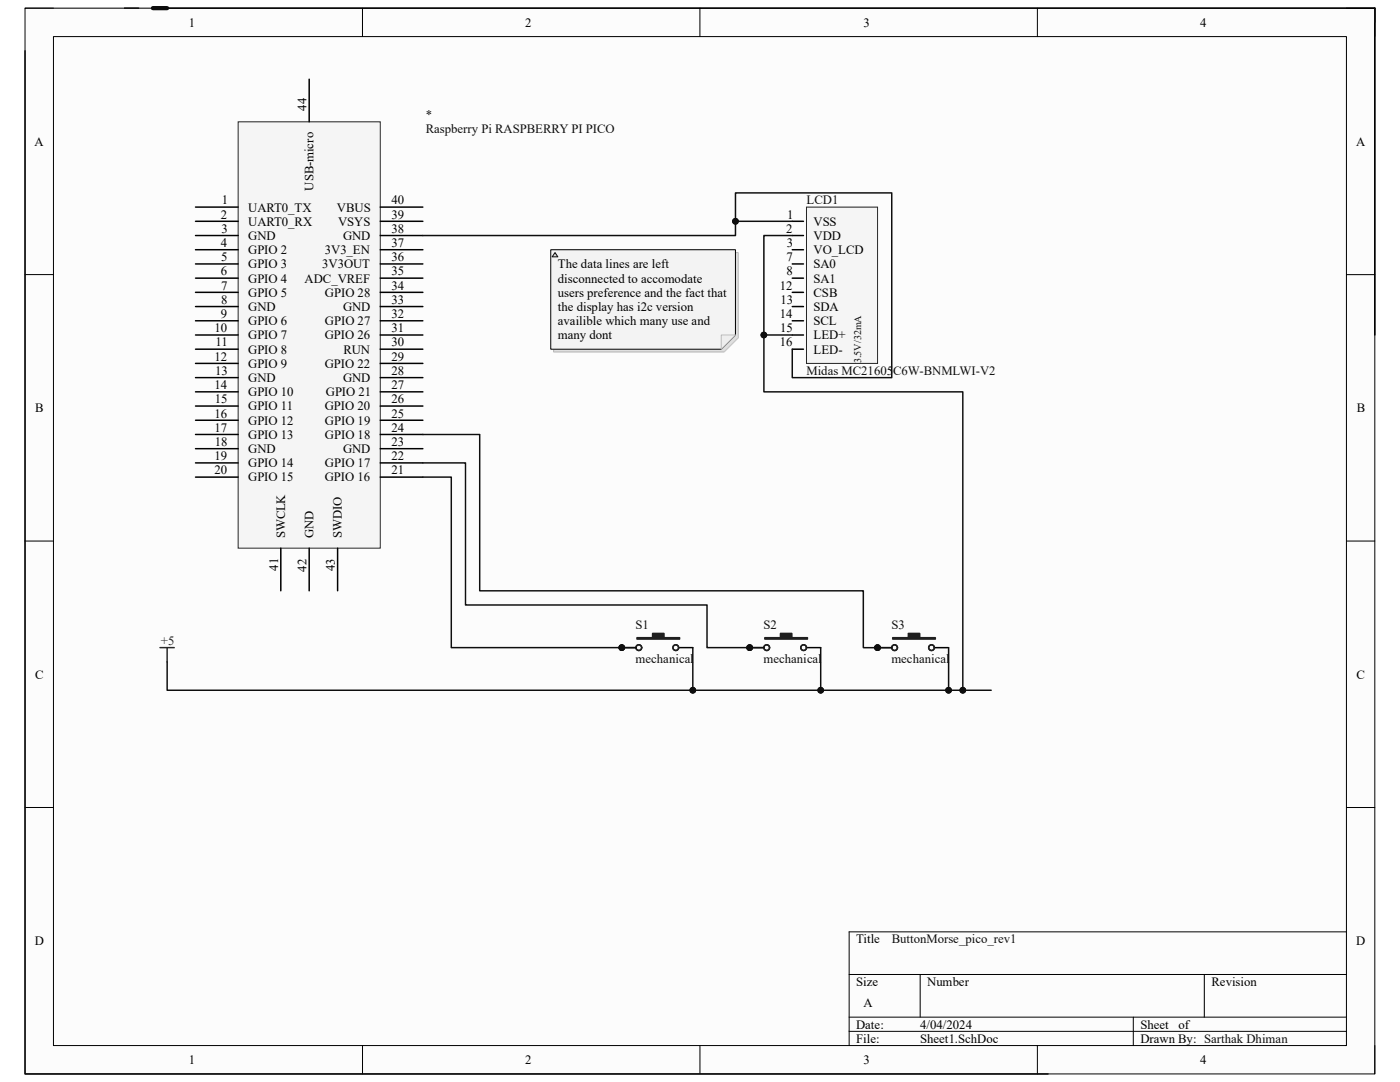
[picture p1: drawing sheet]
<svg xmlns="http://www.w3.org/2000/svg" width="279mm" height="216mm" viewBox="0 0 279 216" stroke-linecap="round" stroke-linejoin="round" font-family="sans-serif">
<path d="M5 1.6h269.4v212.7h-269.4z" fill-rule="evenodd" fill="#fcfcfc"/>
<path d="M5 1.6h269.4v212.7h-269.4z" fill="none" stroke="#000" stroke-width=".2"/>
<path d="M10.7 7.3h258v201.3h-258z" fill-rule="evenodd" fill="#fcfcfc"/>
<g fill="none" stroke="#000" stroke-width=".2">
<path d="M5 1.6h5.7M10.7 7.3h258v201.3h-258zM72.3 1.6v5.7M139.7 1.6v5.7M207 1.6v5.7M268.7 1.6h5.7v5.7M5 54.8h5.7M268.7 54.8h5.7M5 108h5.7M268.7 108h5.7M5 161.1h5.7M268.7 161.1h5.7"/>
<path d="M169.5 194.4h99.2M183.6 194.4v8.6M240.3 194.4v8.6M268.7 185.9h-99.2v22.7M72.3 208.6v5.7M139.7 208.6v5.7M169.5 203h99.2M169.5 205.8h99.2M207 208.6v5.7M226.2 203v5.6M274.4 208.6v5.7"/>
</g>
<path d="M47.5 24.3h28.4v85.1h-28.4z" fill-rule="evenodd" fill="#f5f5f5"/>
<path d="M47.5 24.3h28.4v85.1h-28.4z" fill="none" stroke="#262626" stroke-width=".2"/>
<g fill="none" stroke="#000" stroke-width=".3">
<path d="M33.4 1.6h241v65.2M61.7 15.8v8.5M39 41.3h8.5M39 44.2h8.5M39 47h8.5M39 49.8h8.5M39 52.7h8.5M39 55.5h8.5M39 58.3h8.5M75.9 41.3h8.5M75.9 44.2h8.5M75.9 47h8.5"/>
<path d="M75.9 49.8h8.5M75.9 52.7h8.5M75.9 55.5h8.5M75.9 58.3h8.5M39 61.2h8.5M39 64h8.5M39 66.8h8.5M39 69.7h8.5M39 72.5h8.5M39 75.4h8.5M39 78.2h8.5M75.9 61.2h8.5"/>
<path d="M75.9 64h8.5M75.9 66.8h8.5M75.9 69.7h8.5M75.9 72.5h8.5M75.9 75.4h8.5M75.9 78.2h8.5M39 81h8.5M39 83.9h8.5M39 86.7h8.5M39 89.5h8.5M39 92.4h8.5M39 95.2h8.5"/>
<path d="M75.9 81h8.5M75.9 83.9h8.5M75.9 86.7h8.5M75.9 89.5h8.5M75.9 92.4h8.5M75.9 95.2h8.5M56 109.4v8.5M61.7 109.4v8.5M67.4 109.4v8.5"/>
</g>
<circle cx="124.1" cy="129.2" r=".57" fill="#0e0e0e"/>
<circle cx="124.1" cy="129.2" r=".57" fill="none" stroke="#0e0e0e" stroke-width=".2"/>
<path d="M124.1 129.2h2.8" fill="none" stroke="#000" stroke-width=".3"/>
<circle cx="124.1" cy="129.2" r=".57" fill="#0e0e0e"/>
<circle cx="124.1" cy="129.2" r=".57" fill="none" stroke="#0e0e0e" stroke-width=".2"/>
<path d="M135.4 129.2h2.9" fill="none" stroke="#000" stroke-width=".3"/>
<path d="M127.1 127.2h3.1v-.8h2.3v.8h3.1v.3h-8.5z" fill-rule="evenodd" fill="#1c1c1c"/>
<g fill="none" stroke="#1c1c1c" stroke-width=".3">
<path d="M127.1 127.2h3.1v-.8h2.3v.8h3.1v.3h-8.5z"/>
<circle cx="127.5" cy="129.2" r=".57"/>
<circle cx="134.9" cy="129.2" r=".57"/>
</g>
<circle cx="149.6" cy="129.2" r=".57" fill="#0e0e0e"/>
<circle cx="149.6" cy="129.2" r=".57" fill="none" stroke="#0e0e0e" stroke-width=".2"/>
<path d="M149.6 129.2h2.8" fill="none" stroke="#000" stroke-width=".3"/>
<circle cx="149.6" cy="129.2" r=".57" fill="#0e0e0e"/>
<circle cx="149.6" cy="129.2" r=".57" fill="none" stroke="#0e0e0e" stroke-width=".2"/>
<path d="M161 129.2h2.8" fill="none" stroke="#000" stroke-width=".3"/>
<path d="M152.6 127.2h3.2v-.8h2.2v.8h3.1v.3h-8.5z" fill-rule="evenodd" fill="#1c1c1c"/>
<g fill="none" stroke="#1c1c1c" stroke-width=".3">
<path d="M152.6 127.2h3.2v-.8h2.2v.8h3.1v.3h-8.5z"/>
<circle cx="153" cy="129.2" r=".57"/>
<circle cx="160.4" cy="129.2" r=".57"/>
</g>
<circle cx="175.1" cy="129.2" r=".57" fill="#0e0e0e"/>
<circle cx="175.1" cy="129.2" r=".57" fill="none" stroke="#0e0e0e" stroke-width=".2"/>
<path d="M175.1 129.2h2.9" fill="none" stroke="#000" stroke-width=".3"/>
<circle cx="175.1" cy="129.2" r=".57" fill="#0e0e0e"/>
<circle cx="175.1" cy="129.2" r=".57" fill="none" stroke="#0e0e0e" stroke-width=".2"/>
<path d="M186.5 129.2h2.8" fill="none" stroke="#000" stroke-width=".3"/>
<path d="M178.2 127.2h3.1v-.8h2.2v.8h3.2v.3h-8.5z" fill-rule="evenodd" fill="#1c1c1c"/>
<g fill="none" stroke="#1c1c1c" stroke-width=".3">
<path d="M178.2 127.2h3.1v-.8h2.2v.8h3.2v.3h-8.5z"/>
<circle cx="178.5" cy="129.2" r=".57"/>
<circle cx="185.9" cy="129.2" r=".57"/>
</g>
<path d="M31.9 129.2h2.9M33.4 129.2v2.9" fill="none" stroke="#262626" stroke-width=".3"/>
<path d="M161 41.3h14.1v31.2h-14.1z" fill-rule="evenodd" fill="#f5f5f5"/>
<path d="M161 41.3h14.1v31.2h-14.1z" fill="none" stroke="#262626" stroke-width=".2"/>
<path d="M158.1 44.2h2.2M158.1 47h2.2M158.1 49.8h2.2M158.1 52.7h2.2M158.1 55.5h2.2M158.1 58.3h2.2M158.1 61.2h2.2M158.1 64h2.2M158.1 66.8h2.2M158.1 69.7h2.2" fill="none" stroke="#000" stroke-width=".3"/>
<path d="M84.4 95.2h5.7v34h36.8" fill="none" stroke="#0e0e0e" stroke-width=".3"/>
<circle cx="124.1" cy="129.2" r=".57" fill="#0e0e0e"/>
<circle cx="124.1" cy="129.2" r=".57" fill="none" stroke="#0e0e0e" stroke-width=".2"/>
<path d="M84.4 92.4h8.5v28.3h48.2v8.5h11.3" fill="none" stroke="#0e0e0e" stroke-width=".3"/>
<circle cx="149.6" cy="129.2" r=".57" fill="#0e0e0e"/>
<circle cx="149.6" cy="129.2" r=".57" fill="none" stroke="#0e0e0e" stroke-width=".2"/>
<path d="M5 10.1v204.2h204.2M84.4 86.7h11.3v31.2h76.6v11.3h5.7" fill="none" stroke="#0e0e0e" stroke-width=".3"/>
<circle cx="175.1" cy="129.2" r=".57" fill="#0e0e0e"/>
<circle cx="175.1" cy="129.2" r=".57" fill="none" stroke="#0e0e0e" stroke-width=".2"/>
<path d="M163.8 129.2v8.5" fill="none" stroke="#0e0e0e" stroke-width=".3"/>
<circle cx="163.8" cy="137.7" r=".57" fill="#0e0e0e"/>
<circle cx="163.8" cy="137.7" r=".57" fill="none" stroke="#0e0e0e" stroke-width=".2"/>
<path d="M138.3 129.2v8.5" fill="none" stroke="#0e0e0e" stroke-width=".3"/>
<circle cx="138.3" cy="137.7" r=".57" fill="#0e0e0e"/>
<circle cx="138.3" cy="137.7" r=".57" fill="none" stroke="#0e0e0e" stroke-width=".2"/>
<path d="M189.3 129.2v8.5h-155.9v-5.6" fill="none" stroke="#0e0e0e" stroke-width=".3"/>
<circle cx="138.3" cy="137.7" r=".57" fill="#0e0e0e"/>
<circle cx="138.3" cy="137.7" r=".57" fill="none" stroke="#0e0e0e" stroke-width=".2"/>
<circle cx="163.8" cy="137.7" r=".57" fill="#0e0e0e"/>
<circle cx="163.8" cy="137.7" r=".57" fill="none" stroke="#0e0e0e" stroke-width=".2"/>
<circle cx="189.3" cy="137.7" r=".57" fill="#0e0e0e"/>
<circle cx="189.3" cy="137.7" r=".57" fill="none" stroke="#0e0e0e" stroke-width=".2"/>
<path d="M24.8 1.6h2.9M274.4 1.6v2.9M146.8 44.2h11.3" fill="none" stroke="#0e0e0e" stroke-width=".3"/>
<circle cx="146.8" cy="44.2" r=".57" fill="#0e0e0e"/>
<circle cx="146.8" cy="44.2" r=".57" fill="none" stroke="#0e0e0e" stroke-width=".2"/>
<path d="M189.3 137.7h8.5" fill="none" stroke="#0e0e0e" stroke-width=".3"/>
<circle cx="189.3" cy="137.7" r=".57" fill="#0e0e0e"/>
<circle cx="189.3" cy="137.7" r=".57" fill="none" stroke="#0e0e0e" stroke-width=".2"/>
<circle cx="192.1" cy="137.7" r=".57" fill="#0e0e0e"/>
<circle cx="192.1" cy="137.7" r=".57" fill="none" stroke="#0e0e0e" stroke-width=".2"/>
<path d="M158.1 66.8h-5.6v11.4h39.7v59.5" fill="none" stroke="#0e0e0e" stroke-width=".3"/>
<circle cx="152.4" cy="66.8" r=".57" fill="#0e0e0e"/>
<circle cx="152.4" cy="66.8" r=".57" fill="none" stroke="#0e0e0e" stroke-width=".2"/>
<circle cx="192.1" cy="137.7" r=".57" fill="#0e0e0e"/>
<circle cx="192.1" cy="137.7" r=".57" fill="none" stroke="#0e0e0e" stroke-width=".2"/>
<path d="M158.1 47h-5.7v19.8" fill="none" stroke="#0e0e0e" stroke-width=".3"/>
<circle cx="152.4" cy="66.8" r=".57" fill="#0e0e0e"/>
<circle cx="152.4" cy="66.8" r=".57" fill="none" stroke="#0e0e0e" stroke-width=".2"/>
<path d="M30.5 1.6h2.9" fill="none" stroke="#0e0e0e" stroke-width=".85"/>
<path d="M84.4 47h62.4v-8.5h31.2v36.9h-19.9v-5.7" fill="none" stroke="#0e0e0e" stroke-width=".3"/>
<circle cx="146.8" cy="44.2" r=".57" fill="#0e0e0e"/>
<circle cx="146.8" cy="44.2" r=".57" fill="none" stroke="#0e0e0e" stroke-width=".2"/>
<path d="M110.5 50.4h36.8v17l-2.8 2.8h-34z" fill-rule="evenodd" fill="#ddd"/>
<path d="M110.5 50.4h36.8v17l-2.8 2.8h-34z" fill="none" stroke="#bdbdbd" stroke-width=".2"/>
<path d="M109.9 49.8h36.9v17l-2.9 2.9h-34z" fill-rule="evenodd" fill="#f3f3f3"/>
<path d="M109.9 49.8h36.9v17l-2.9 2.9h-34z" fill="none" stroke="#000" stroke-width=".2"/>
<path d="M143.9 66.8h2.9l-2.9 2.9z" fill="#efefef"/>
<path d="M143.9 66.8h2.9l-2.9 2.9z" fill="none" stroke="#bdbdbd" stroke-width=".2"/>
<path d="M110.8 50.4l.5 .8h-1.1z" fill="#d1d1d1"/>
<path d="M110.8 50.4l.5 .8h-1.1z" fill="none" stroke="#0f0f0f" stroke-width=".2"/>
<g font-size="2.5">
<text x="37.7" y="5.3">1</text>
<text x="104.8" y="5.3">2</text>
<text x="172.3" y="5.3">3</text>
<text x="239.5" y="5.3">4</text>
<text x="61.2" y="22.1" transform="rotate(-90 61.2 22.1)">44</text>
<text x="6.9" y="29.1">A</text>
<text x="270.6" y="29.1">A</text>
<text x="44.3" y="40.8">1</text>
<text x="62.6" y="38" transform="rotate(-90 62.6 38)">USB-micro</text>
<text x="78.1" y="40.8">40</text>
<text x="44.1" y="43.6">2</text>
<text x="44.2" y="46.4">3</text>
<text x="49.5" y="42.2">UART0_TX</text>
<text x="49.5" y="45">UART0_RX</text>
<text x="49.5" y="47.9">GND</text>
<text x="67.2" y="42.2">VBUS</text>
<text x="67.5" y="45">VSYS</text>
<text x="68.5" y="47.9">GND</text>
<text x="78.1" y="43.6">39</text>
<text x="78.1" y="46.4">38</text>
<text x="156.9" y="46.4">2</text>
<text x="157.1" y="43.6">1</text>
<text x="162.3" y="45">VSS</text>
<text x="162.3" y="47.9">VDD</text>
<text x="44.1" y="49.3">4</text>
<text x="44.2" y="52.1">5</text>
<text x="49.5" y="50.7">GPIO 2</text>
<text x="49.5" y="53.6">GPIO 3</text>
<text x="64.3" y="53.6">3V3OUT</text>
<text x="64.8" y="50.7">3V3_EN</text>
<text x="78.1" y="49.3">37</text>
<text x="78.1" y="52.1">36</text>
<text x="111.3" y="53.6">The data lines are left</text>
<text x="156.9" y="52.1">7</text>
<text x="157" y="49.3">3</text>
<text x="162.3" y="50.7">VO_LCD</text>
<text x="162.3" y="53.6">SA0</text>
<text x="44.1" y="54.9">6</text>
<text x="44.1" y="57.8">7</text>
<text x="49.5" y="56.4">GPIO 4</text>
<text x="49.5" y="59.2">GPIO 5</text>
<text x="60.8" y="56.4">ADC_VREF</text>
<text x="64.9" y="59.2">GPIO 28</text>
<text x="78.1" y="54.9">35</text>
<text x="78.1" y="57.8">34</text>
<text x="111.3" y="56.4">disconnected to accomodate</text>
<text x="111.3" y="59.2">users preference and the fact that</text>
<text x="155.6" y="57.8">12</text>
<text x="156.9" y="54.9">8</text>
<text x="162.3" y="56.4">SA1</text>
<text x="162.3" y="59.2">CSB</text>
<text x="44.1" y="63.5">9</text>
<text x="44.1" y="60.6">8</text>
<text x="49.5" y="62.1">GND</text>
<text x="49.5" y="64.9">GPIO 6</text>
<text x="64.9" y="64.9">GPIO 27</text>
<text x="68.5" y="62.1">GND</text>
<text x="78.1" y="60.6">33</text>
<text x="78.1" y="63.5">32</text>
<text x="111.3" y="62.1">the display has i2c version</text>
<text x="111.3" y="64.9">availible which many use and</text>
<text x="155.6" y="63.5">14</text>
<text x="155.7" y="60.6">13</text>
<text x="162.3" y="62.1">SDA</text>
<text x="162.3" y="64.9">SCL</text>
<text x="42.8" y="66.3">10</text>
<text x="42.8" y="72">12</text>
<text x="43" y="69.1">11</text>
<text x="49.5" y="67.7">GPIO 7</text>
<text x="49.5" y="70.6">GPIO 8</text>
<text x="64.8" y="67.7">GPIO 26</text>
<text x="68.5" y="70.6">RUN</text>
<text x="78.1" y="66.3">31</text>
<text x="78.1" y="69.1">30</text>
<text x="78.1" y="72">29</text>
<text x="111.3" y="67.7">many dont</text>
<text x="155.6" y="69.1">16</text>
<text x="155.7" y="66.3">15</text>
<text x="162.3" y="67.7">LED+</text>
<text x="162.3" y="70.6">LED-</text>
<text x="42.8" y="77.6">14</text>
<text x="42.9" y="74.8">13</text>
<text x="49.5" y="73.4">GPIO 9</text>
<text x="49.5" y="76.2">GND</text>
<text x="64.8" y="73.4">GPIO 22</text>
<text x="68.5" y="76.2">GND</text>
<text x="78.1" y="74.8">28</text>
<text x="78.1" y="77.6">27</text>
<text x="7" y="82.3">B</text>
<text x="42.8" y="83.3">16</text>
<text x="42.9" y="80.5">15</text>
<text x="49.5" y="79">GPIO 10</text>
<text x="49.5" y="81.9">GPIO 11</text>
<text x="64.8" y="81.9">GPIO 20</text>
<text x="65" y="79">GPIO 21</text>
<text x="78.1" y="80.5">26</text>
<text x="78.1" y="83.3">25</text>
<text x="270.8" y="82.3">B</text>
<text x="42.8" y="86.1">17</text>
<text x="42.8" y="89">18</text>
<text x="49.5" y="84.7">GPIO 12</text>
<text x="49.5" y="87.5">GPIO 13</text>
<text x="64.9" y="84.7">GPIO 19</text>
<text x="64.9" y="87.5">GPIO 18</text>
<text x="78.1" y="86.1">24</text>
<text x="78.1" y="89">23</text>
<text x="42.8" y="91.8">19</text>
<text x="42.8" y="94.7">20</text>
<text x="49.5" y="90.4">GND</text>
<text x="49.5" y="93.2">GPIO 14</text>
<text x="64.9" y="93.2">GPIO 17</text>
<text x="68.5" y="90.4">GND</text>
<text x="78.1" y="91.8">22</text>
<text x="78.1" y="94.7">21</text>
<text x="49.5" y="96.1">GPIO 15</text>
<text x="64.8" y="96.1">GPIO 16</text>
<text x="56.9" y="107.4" transform="rotate(-90 56.9 107.4)">SWCLK</text>
<text x="62.6" y="107.4" transform="rotate(-90 62.6 107.4)">GND</text>
<text x="68.2" y="107.4" transform="rotate(-90 68.2 107.4)">SWDIO</text>
<text x="55.5" y="113.9" transform="rotate(-90 55.5 113.9)">41</text>
<text x="61.2" y="114.1" transform="rotate(-90 61.2 114.1)">42</text>
<text x="66.8" y="114" transform="rotate(-90 66.8 114)">43</text>
<text x="7" y="135.4">C</text>
<text x="270.7" y="135.4">C</text>
<text x="6.9" y="188.6">D</text>
<text x="170.9" y="188.2">Title</text>
<text x="270.7" y="188.6">D</text>
<text x="170.9" y="196.7">Size</text>
<text x="185" y="196.7">Number</text>
<text x="241.8" y="196.7">Revision</text>
<text x="172.3" y="201">A</text>
<text x="170.9" y="205.2">Date:</text>
<text x="170.9" y="208.1">File:</text>
<text x="183.6" y="205.2">4/04/2024</text>
<text x="183.7" y="208.1">Sheet1.SchDoc</text>
<text x="227.6" y="205.2">Sheet</text>
<text x="227.6" y="208.1">Drawn By: Sarthak Dhiman</text>
<text x="235.2" y="205.2">of</text>
<text x="37.7" y="212.3">1</text>
<text x="104.8" y="212.3">2</text>
<text x="172.3" y="212.3">3</text>
<text x="239.5" y="212.3">4</text>
</g>
<g font-size="2.5" fill="#0e0e0e">
<text x="85" y="23.7">*</text>
<text x="85" y="26.6">Raspberry Pi RASPBERRY PI PICO</text>
<text x="161" y="40.8">LCD1</text>
<text x="161" y="74.8">Midas MC21605C6W-BNMLWI-V2</text>
<text x="126.8" y="125.6">S1</text>
<text x="152.4" y="125.6">S2</text>
<text x="177.9" y="125.6">S3</text>
<text x="126.8" y="132.4">mechanical</text>
<text x="152.4" y="132.4">mechanical</text>
<text x="177.9" y="132.4">mechanical</text>
<text x="178" y="188.2">ButtonMorse_pico_rev1</text>
</g>
<text font-size="2.5" fill="#262626" x="32.1" y="128.7">+5</text>
<text font-size="2" fill="#0e0e0e" x="171.8" y="72.5" transform="rotate(-90 171.8 72.5)">3.5V/32mA</text>
</svg>
